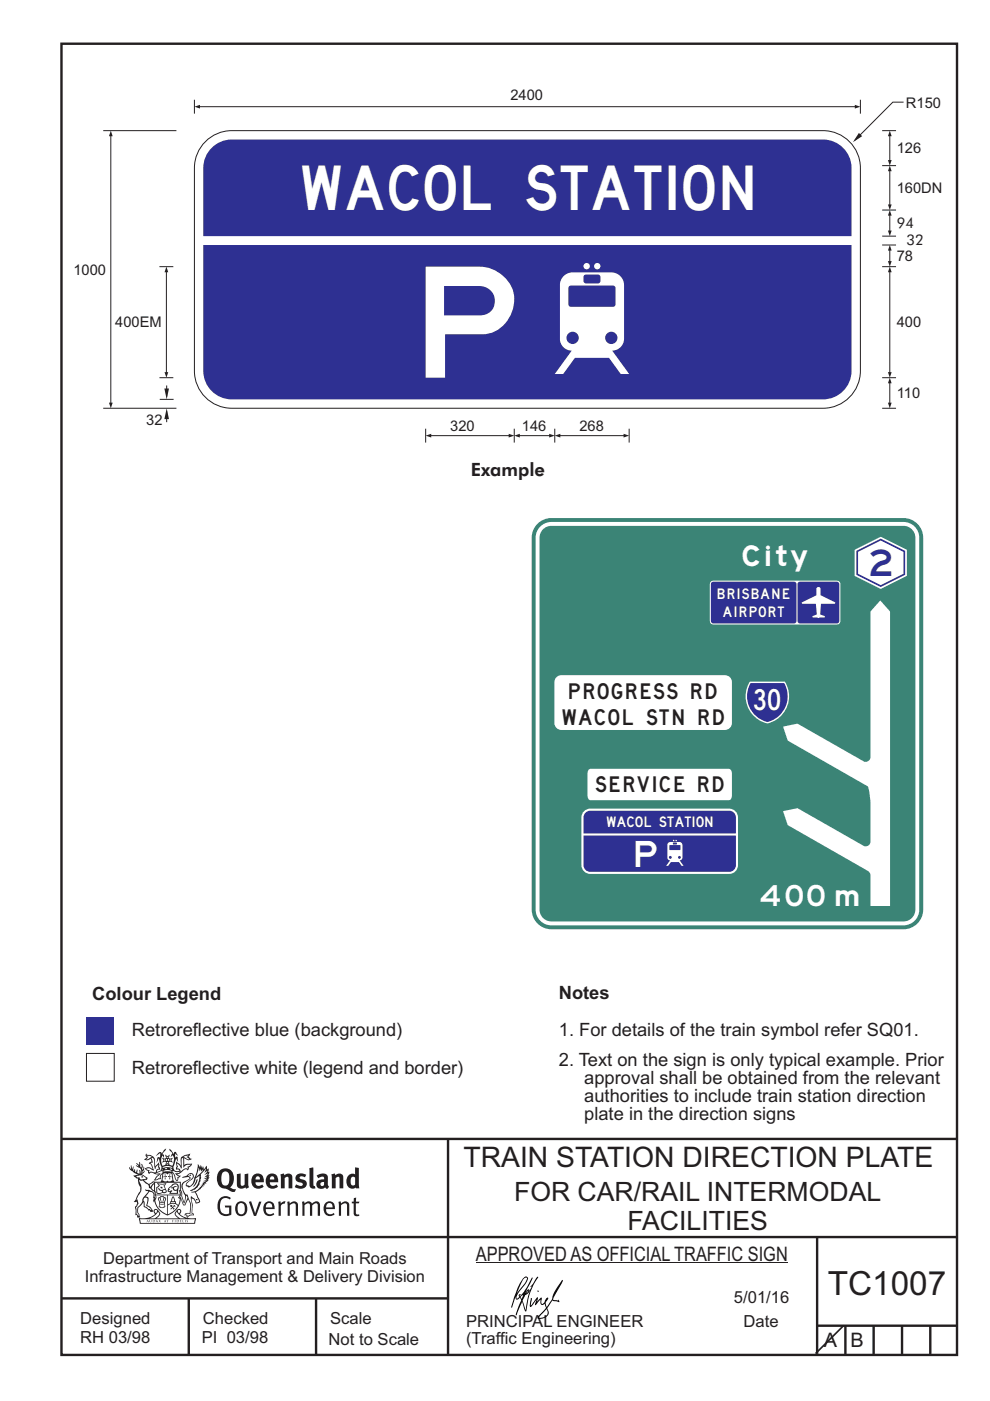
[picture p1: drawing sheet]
<svg xmlns="http://www.w3.org/2000/svg" width="210mm" height="297mm" viewBox="0 0 210 297" stroke-linecap="round" stroke-linejoin="round" font-family="sans-serif">
<g fill="none" stroke="#231f20" stroke-width=".51">
<path d="M13 9.3h190v278h-190zM13 241.5h190M95 241.5v45.8M13 275.3h82M13 262.3h190.1M40 275.3v12M67 275.3v12M173.3 262.2v24.8M173.3 281.1h29.6M179.3 281.1v6M185.3 281.1v6M191.3 281.1v6"/>
<path d="M197.3 281.1v6"/>
</g>
<g fill="#231f20">
<path d="M47.3 248.5a2.55 2.55 0 0 0 0 2.7l.3 .2a.81 .81 0 0 0 1-1v-.5a1.04 1.04 0 0 0-1.1-1.5zM46.6 248.2a1.82 1.82 0 0 1 2.1-.3 1.82 1.82 0 0 1 .9 1.9 2.29 2.29 0 0 1-.8 2l.7 .3h.6l-.3 .6a2.87 2.87 0 0 1-2-.7 2.12 2.12 0 0 1-1.6-3.1z" fill-rule="evenodd"/>
<path d="M50.2 248.9l.8-.1v2a.46 .46 0 0 0 .3 .6 .46 .46 0 0 0 .6-.3v-2.1l.8-.2v2.3l.1 .6-.5 .3-.3-.3a1.02 1.02 0 0 1-1.2 .3 1.02 1.02 0 0 1-.6-1.1z" fill-rule="evenodd"/>
<path d="M54.3 249.6l-.1 .5h.9a.49 .49 0 0 0-.2-.6 .49 .49 0 0 0-.6 .1zM53.7 249.2a1.34 1.34 0 0 1 1.6-.2 1.34 1.34 0 0 1 .7 1.5v.2h-1.8a.77 .77 0 0 0 .5 .8 .77 .77 0 0 0 .9-.4l.3 .5a1.59 1.59 0 0 1-2 .1 1.59 1.59 0 0 1-.5-2z" fill-rule="evenodd"/>
<path d="M57.4 249.6l-.2 .5h1a.49 .49 0 0 0-.2-.6 .49 .49 0 0 0-.6 .1zM56.7 249.2a1.34 1.34 0 0 1 1.7-.2 1.34 1.34 0 0 1 .6 1.5v.2h-1.8a.77 .77 0 0 0 .6 .8 .77 .77 0 0 0 .9-.4l.3 .5a1.59 1.59 0 0 1-2.1 .1 1.59 1.59 0 0 1-.5-2z" fill-rule="evenodd"/>
<path d="M59.5 249l.7-.2 .1 .4a.95 .95 0 0 1 1-.4 .95 .95 0 0 1 .7 .9v2.2h-.8v-2.2a.46 .46 0 0 0-.8 .1v2.1h-.8z" fill-rule="evenodd"/>
<path d="M62.9 249.2a1.75 1.75 0 0 1 2.1-.1l-.3 .5-.5-.2a.43 .43 0 0 0-.7 .3l.4 .3a1.04 1.04 0 0 1 1.2 1.1 1.04 1.04 0 0 1-1.3 .9l-1.3-.3 .3-.6 1 .3 .4-.3a.88 .88 0 0 0-1-.5l-.4-.3-.1-.3z" fill-rule="evenodd"/>
<path d="M65.6 247.7l.8-.2 .1 3.8 .3 .2 .1 .4a.88 .88 0 0 1-1 0 .88 .88 0 0 1-.3-1z" fill-rule="evenodd"/>
<path d="M68.1 250.7a.43 .43 0 0 0 0 .7 .43 .43 0 0 0 .6-.1v-.7zM67.2 249.2a1.7 1.7 0 0 1 2.3 .1v1.9l.3 .4-.4 .5-.4-.4a1.03 1.03 0 0 1-1.8-.1 1.03 1.03 0 0 1 .8-1.5l.8-.1-.1-.3a.8 .8 0 0 0-1.2 .1z" fill-rule="evenodd"/>
<path d="M70.3 249l.7-.2 .1 .4a.95 .95 0 0 1 1-.4 .95 .95 0 0 1 .7 .9v2.2h-.8v-2.2a.46 .46 0 0 0-.8 .1v2.1h-.8z" fill-rule="evenodd"/>
<path d="M74.7 249.5a1.48 1.48 0 0 0 0 1.8h.4l.2-.2v-1.4l-.3-.2zM75.3 247.5l.8 .1 .1 4.3h-.7v-.1a1.26 1.26 0 0 1-1.5 0 1.26 1.26 0 0 1-.5-1.3 1.29 1.29 0 0 1 .4-1.4 1.29 1.29 0 0 1 1.4-.1z" fill-rule="evenodd"/>
<path d="M46.8 254a1.72 1.72 0 0 1 2.2 0l-.3 .3a1.24 1.24 0 0 0-1.4-.2 1.24 1.24 0 0 0-.6 1.4 1.49 1.49 0 0 0 1.2 1.9l.7-.1v-1.3h-.8l-.1-.4h1.4v1.9a1.93 1.93 0 0 1-2.3 0 1.93 1.93 0 0 1-.6-2.2l.2-.8z" fill-rule="evenodd"/>
<path d="M50.7 255.2a1.65 1.65 0 0 0 .2 2.2 .99 .99 0 0 0 1-1.4 .78 .78 0 0 0-.4-.8 .78 .78 0 0 0-.8 0zM50.4 255a1.33 1.33 0 0 1 1.5-.1 1.33 1.33 0 0 1 .6 1.4 1.31 1.31 0 0 1-1.4 1.5 1.31 1.31 0 0 1-1.2-1.5v-.6z" fill-rule="evenodd"/>
<path d="M52.8 254.8l.5-.1 .8 2.6 .8-2.5h.5l-1.1 3h-.4z" fill-rule="evenodd"/>
<path d="M56.6 255.3l-.2 .7h1.3a.7 .7 0 0 0-.3-.8 .7 .7 0 0 0-.8 .1zM56.2 255.1a1.22 1.22 0 0 1 1.5-.2 1.22 1.22 0 0 1 .5 1.5h-1.8a.93 .93 0 0 0 .5 1 .93 .93 0 0 0 1.1-.2l.2 .3a1.43 1.43 0 0 1-1.8 .1 1.43 1.43 0 0 1-.5-1.7z" fill-rule="evenodd"/>
<path d="M59 254.8l.5-.1 .1 .5 .3-.4 .7-.1-.2 .5a.66 .66 0 0 0-.8 .7v1.9h-.5z" fill-rule="evenodd"/>
<path d="M60.9 254.8l.4-.1 .2 .5a.94 .94 0 0 1 .9-.5 .94 .94 0 0 1 .8 .8v2.3h-.5l-.1-2.6a.81 .81 0 0 0-1.1 .3v2.3h-.5z" fill-rule="evenodd"/>
<path d="M64 254.8l.5-.1 .1 .4 .4-.3a.78 .78 0 0 1 1.2 .4 .9 .9 0 0 1 .9-.5 .9 .9 0 0 1 .8 .8v2.3h-.5v-2.5a.67 .67 0 0 0-1.2 .3v2.2h-.5v-2.4l-.3-.3-.8 .4v2.3h-.5z" fill-rule="evenodd"/>
<path d="M69.4 255.3l-.2 .7h1.3a.7 .7 0 0 0-.3-.8 .7 .7 0 0 0-.8 .1zM69 255.1a1.22 1.22 0 0 1 1.5-.2 1.22 1.22 0 0 1 .5 1.5h-1.8a.93 .93 0 0 0 .5 1 .93 .93 0 0 0 1.1-.2l.2 .3a1.44 1.44 0 0 1-1.8 .1 1.44 1.44 0 0 1-.6-1.7z" fill-rule="evenodd"/>
<path d="M71.8 254.8l.4-.1 .1 .5a.94 .94 0 0 1 1-.5 .94 .94 0 0 1 .8 .8v2.3h-.5l-.1-2.6a.81 .81 0 0 0-1.2 .3v2.3h-.4z" fill-rule="evenodd"/>
<path d="M75.1 254l.5-.1-.1 .9h.7l-.1 .3h-.6v2.2l.1 .2 .6-.1v.3a.75 .75 0 0 1-1.2-.5v-2.1h-.4v-.3h.4z" fill-rule="evenodd"/>
<path d="M31.1 245l1.1 .3-.9 .5h-.3l.5-.5zM32.1 245.5h.2a2.44 2.44 0 0 1 .5 1.9l.1 .5 .7-1-.1 .6 .2 .3a.57 .57 0 0 0-.6 .7l-1-.1-.5 .2 .2-.5-.8-.3 .7-.1 .9 .5 .1-.1-.6-1.3-.2-.2 .5-.1zM31.1 244.5l-.2 .5 .2 .3-.6 .5a1.04 1.04 0 0 0 1.5-.2l.1 .7-.3 .1-.2 .4a.94 .94 0 0 1 .8 1.1l-.2-.1a1.16 1.16 0 0 0-1.5-.1l.3 .4 .4 .2 .1 .5 .2 .1 .1-.2a.94 .94 0 0 1 1.1 .2l.8 .1-1.1 1.2a1.13 1.13 0 0 0 1.1-.2l.5-.1-.1-.4 .4-.8a.83 .83 0 0 0-.6 1.1l-.3-.1-.6 .4 1-1.4-.5 .1-.5-.1 1.3-.5-.1-.1-.9 .4v-.4l.2-.1 .3 .1 .1-.3-.2-.4 .1-.6-.2-.4-.7 1v-.7a1.42 1.42 0 0 0-1.6-1.9z" fill-rule="evenodd"/>
<path d="M38.9 245.3l.4-.2 .7-.2-.5 .4 .7 .5h-.3zM38.6 245.6l.2-.1 .1 2a1.69 1.69 0 0 1 1.6-.6l-.8 .5 .1 .5a1.1 1.1 0 0 0-1.5 .6l-.1-.5-.2-.2h-.5l.3-.4-.3-.7a1.42 1.42 0 0 1 .9 1.1l.2-.1zM37.4 246.3l.1 1-.2 .3 .1 .4h.5l.2 .2a.96 .96 0 0 1-1.2-.1l-.1 .1a1.06 1.06 0 0 0 1.3 .2v.1a.72 .72 0 0 1-.9 .2l.3 .5 .5 .2-.4 .1v.7l-.3-.3-.4-1.1-.4-.4 .4 .8a1.54 1.54 0 0 0 .7 1.3l.2-.3a.58 .58 0 0 1 .5-.8l.1-.2-.3 .1-.5-.3 1-.5a.93 .93 0 0 1 1.1-.5v.1l.2-.1 .1-.5a.99 .99 0 0 0 .7-.8l-1.3 .1-.3 .2-.1-1.4 .9 .4 .9-.3h-.4l-.5-.4 .5-.7-.7 .2a1.46 1.46 0 0 0-1.3 2.1v.3l-.2-.4z" fill-rule="evenodd"/>
<path d="M35.9 249l.2 .1v.3l.3 .1h-.3l-.1 .6v-.6l-.4-.1h.4z" fill-rule="evenodd"/>
<path d="M34.9 249l.2 .1v.3h.3l-.3 .1-.1 .6v-.6h-.3l.3-.1z" fill-rule="evenodd"/>
<path d="M34.6 248.9a.57 .57 0 0 1 .9 .2 .57 .57 0 0 1 .9-.2l.2 1.4h-.2a.57 .57 0 0 1-.9 0 .69 .69 0 0 1-1 0zM34.5 248.2l-.2 2.1-.2 .4h2.9l-.2-.4-.3-2.1h-.2l.1 .2-.9-.1-.8 .1v-.2z" fill-rule="evenodd"/>
<path d="M34.5 252.5a.3 .3 0 0 0 .6 0 .3 .3 0 0 0-.6 0zM33.6 251l.3 .3-.3 .4a.79 .79 0 0 0 0 1.3l.8-.3-.1-.2a.55 .55 0 0 1-.7-.6l.1-.1 .2 .3 .3 .2 .8-.2-.3-.7 .3-.4-.7 .2zM33.3 250.8l1.2 .2 .8-.2-.4 .6 .5 1.2a.56 .56 0 0 1-.9 .3l-.1 .1a.73 .73 0 0 1-1 .1 .73 .73 0 0 1-.2-1v-.4l.5-.4z" fill-rule="evenodd"/>
<path d="M35.9 251.9l.7-.4a.58 .58 0 0 1 1-.1 .58 .58 0 0 1-.4 .9l-.3-.3a.43 .43 0 0 1 .6-.4 .57 .57 0 0 0-.8 .1h-.2l-.3 .1 .5 .2a.55 .55 0 0 0 .8 .4v.5h-1.3l.4-.4-.1-.2-.7 .2 .3-.3-.3-.1zM35.7 251.9l-.1 .2a.39 .39 0 0 0 .2 .6l.3-.1-.2 .5h1.9v-.8a.86 .86 0 0 0-.2-1.3 .86 .86 0 0 0-1.2 .4z" fill-rule="evenodd"/>
<path d="M36.3 254.9h.8v.2h-.8zM36.7 253.8l.2 .9h-.4zM36.7 253.6l-.3 .5-.1 .6h-.2v.4l-.6 .4 .1 .1a1.48 1.48 0 0 1 2.1 .1l.2-.1-.6-.5v-.4h-.2l-.1-.6z" fill-rule="evenodd"/>
<path d="M36.1 255.5h.4l.1 .4 .3-.2-.2-.2a.38 .38 0 0 1 .5 .5l-.2-.2-.3 .2 .4 .2-.3 .3-.2-.4-.3 .3-.2-.1 .4-.3-.1-.2-.1 .2z" fill-rule="evenodd"/>
<path d="M34.8 254.1h.2v.2l-.2 .6h-.2zM33.9 255.4h.9l.1 .2a.55 .55 0 0 1-.9 .3v-.1l-.2-.1zM33.7 254.1h.2l.2 .8h-.1zM33.9 255.1l.8-.1 .1 .2h-.8zM34.1 253.8h.5l-.1 1.1h-.2zM33.6 253.9l-.1 .3 .3 1.1a.48 .48 0 0 0-.1 .5 .48 .48 0 0 0 .5 .3h.6a.49 .49 0 0 0 .1-.8l.3-1.1-.1-.3a1.42 1.42 0 0 0-1.5 0z" fill-rule="evenodd"/>
<path d="M34 251.6l.4 .1 .1 .3-.3-.1z" fill-rule="evenodd"/>
<path d="M41.6 250.1l.3-.1-.2 .8-.6 .8h-.2l.5-.7z" fill-rule="evenodd"/>
<path d="M40 249.1l.3-.2 .5 .2a.88 .88 0 0 1-.5 1.1 1.22 1.22 0 0 0-.9 1.3l.5 .2a.72 .72 0 0 0 .9-.4l.6-.8 .1-.7 .8-.5v.2a2.85 2.85 0 0 1-2 2.9l.1 .1a2.13 2.13 0 0 0 1.9-1.5v-.3a2.01 2.01 0 0 0 .3-1.7l1.1-1.3-.4 1 .7-.5-.7 1 .8-.4-.8 .8 .7-.2-.9 .6 .9-.1-.9 .4h.8l-.9 .3 .3 .2h-.4l.2 .3h-.3l.1 .3h-.3l.1 .2h-.2a2.16 2.16 0 0 1-2 1.1l.1 .2 .4-.1a.76 .76 0 0 1 .7 .8l.5 1.2-.5 .1a1.45 1.45 0 0 0-1.2-1.2l.2 1.7-.1 1.9 .4 .2a1.07 1.07 0 0 0-1.2 .5v-.3l-.5-.2a.87 .87 0 0 1 1.1-.1v-.8a4.4 4.4 0 0 0-.6-3v-.3h-.2a2.16 2.16 0 0 1-.8-2.2l.3-.4 1.2-.7a.55 .55 0 0 0-.4-.8zM38.1 252.5a.76 .76 0 0 1 .3 1l.7 1.6 .4-1.6 .1 .1a.61 .61 0 0 1-.1 .9l-.3 .8-.2 .1-.6-1.6-.4 .1a1.18 1.18 0 0 0 .1-1.4zM42.1 247.6l.2 .7 .3-.5v.6l.4-.5a1.9 1.9 0 0 1-1.1 1.4l-.4 .3zM38.6 249.7l1.3-.2 .2 .1v.4l-.5 .2a1.26 1.26 0 0 0-.9 1.9l.2 .7a1.84 1.84 0 0 1 .2 2l-.5-1.3a.96 .96 0 0 0-.4-1.2l-.4 .2a.78 .78 0 0 1 0 1.3l.1 .3h.4l.4 1.1a.38 .38 0 0 0 .2 .4 .38 .38 0 0 0 .4-.1l.6-1.2a2.94 2.94 0 0 1 .4 2.5l-.1 .4h-.8l-.3 .3 .1 .3 .4-.1 .1 .4 .1 .1a1.02 1.02 0 0 1 1.3-.5v-.4l-.3-.1 .1-1.8-.3-1.3h.1a1.14 1.14 0 0 1 .8 1 .63 .63 0 0 0 .8-.2 .63 .63 0 0 0-.1-.9l-.7-1.3 1-.5 .1-.4h.3l-.1-.2h.4l-.1-.3h.3l-.1-.3 .5-.1-.2-.2 .6-.4 .1-.2h-.3l.4-.5h-.3l.3-.5-.3 .1 .3-.5v-.3l-.3 .1 .2-.6-.1-.2-.3 .3-.1-.9-.6 .9-.2-.8-.2 .5-.3-.7-.1 .6-.4-.8-.2 1.4-.6 1.8a1.81 1.81 0 0 1-1 1.5l-.6-.2a1.75 1.75 0 0 1 1.2-1.3 .75 .75 0 0 0 0-1.2 .75 .75 0 0 0-1.1 .4z" fill-rule="evenodd"/>
<path d="M41.5 254.2h.3l.2 .2-.4 .1z" fill-rule="evenodd"/>
<path d="M29.7 258.5h11.7l-.2 .8h-11.3zM31.7 258.3l.4-.2a2.48 2.48 0 0 0 1.4-1.2l.3 .5-.5 .6-.5 .3zM32.8 256.7l.3-.2 .2 .1-.2 .6zM37.5 256.9a2.65 2.65 0 0 0 1.9 1.4h-1.2l-.4-.3-.6-.6zM37.7 256.6l.2-.1 .3 .2-.2 .5zM29.5 258.3l.2 1.2h11.7l.2-1.1-.2-.1a4.1 4.1 0 0 1-3.3-.9l.3-.4-.1-.6a1.06 1.06 0 0 0-1.3 1l.2 .4 .7 .5h-4.7l.2-.2a.84 .84 0 0 0 .6-.7 .84 .84 0 0 0-.4-.8l-.3-.2h-.6l-.1 .6 .3 .4a4.2 4.2 0 0 1-3.4 .9z" fill-rule="evenodd"/>
<path d="M31.3 258.8l.1 .2h-.2zM31.3 258.6l-.3 .5 .4-.1 .2 .1z" fill-rule="evenodd"/>
<path d="M31.7 258.6h.2v.5a.25 .25 0 0 0 .2-.2 .25 .25 0 0 0 0-.2 .29 .29 0 0 1 0 .4 .29 .29 0 0 1-.4 0 .29 .29 0 0 1 0-.4z" fill-rule="evenodd"/>
<path d="M32.5 258.7a.22 .22 0 0 1 .3 .2 .22 .22 0 0 1-.3 .2zM32.4 258.6v.5a.33 .33 0 0 0 .4 0 .33 .33 0 0 0 0-.4 .33 .33 0 0 0-.4-.1z" fill-rule="evenodd"/>
<path d="M33.2 258.8l.1 .2h-.1zM33.3 258.6l-.3 .5 .3-.1 .2 .1z" fill-rule="evenodd"/>
<path d="M33.6 258.6h.2l.1 .2 .2-.2-.2 .3 .2 .2-.3-.2v.2h-.2l.2-.2z" fill-rule="evenodd"/>
<path d="M35 258.8l.1 .2h-.2zM35 258.6l-.3 .5 .4-.1 .2 .1z" fill-rule="evenodd"/>
<path d="M35.3 258.6h.5l-.2 .1 .1 .4h-.3l.1-.4z" fill-rule="evenodd"/>
<path d="M36.5 258.6h.4l-.2 .1v.2l.1-.1-.1 .1v.2h-.2z" fill-rule="evenodd"/>
<path d="M37 258.6h.2l.1 .5h-.3z" fill-rule="evenodd"/>
<path d="M37.6 258.7a.22 .22 0 0 1 .3 .2 .22 .22 0 0 1-.3 .2zM37.4 258.6v.5a.33 .33 0 0 0 .5 0 .33 .33 0 0 0 0-.4 .33 .33 0 0 0-.5-.1z" fill-rule="evenodd"/>
<path d="M38.2 258.6h.3l-.2 .1v.2l.2-.1-.2 .1v.2h.2h-.3z" fill-rule="evenodd"/>
<path d="M38.7 258.6h.2l-.1 .5h.2h-.3z" fill-rule="evenodd"/>
<path d="M39.2 258.6h.2v.5h-.2z" fill-rule="evenodd"/>
<path d="M39.6 258.7l.3-.1-.2 .1 .2 .3-.1 .1h-.2v-.1h.2z" fill-rule="evenodd"/>
<path d="M34.5 247.5a1.51 1.51 0 0 1 2.1 .2 2.67 2.67 0 0 0-2.1 0zM36 247.7l.5 .1v.3l-.4-.2zM34.9 247.7h.5l.1 .2h-.4zM34.4 247.9l.2 .2h-.3zM35.3 247l.2-.2 .3 .2zM35.2 245.7h.2v.4h-.2zM35.3 245.2l.2 .1 .2-.1-.1 .3h-.2zM35.4 246.4h.2l.1 .4-.2-.2-.2 .2zM35.6 245.7h.2v.4h-.2zM34.7 245.8h.3l.1 .3-.4 .1 .2-.2zM36 245.8h.3l-.2 .2 .2 .2-.3-.1zM33 245l1-.5-.1 1-.2-.2-.3 .2-.3 1 .5-.9 .3 .8a1.84 1.84 0 0 1 .2 1.8l.4 .1a2.48 2.48 0 0 1 2.2 0l.3-.2-.3-.7 .7-1.8 .4 .7-.2-1-.1-.1-.3 .3v-.9l.6 .4-.5-.8-.4 .1v.4l-.6-.9-.5-.3 .2 .5 .6 .5-.4 .8 .4-.4a2.06 2.06 0 0 1-.1 2.3l-.5-.2-.2-.6 .2-.1 .7 .2-.4-.5 .4-.5-.7 .2-.2-.2 .2-.7-.5 .3-.5-.3 .2 .7-.2 .2-.7-.2 .4 .5-.4 .5 .8-.2 .1 .1-.1 .6-.6 .2a2.02 2.02 0 0 1 0-2.2l.3 .5-.1-.7-.3-.1 .9-1.2-.5 .3-.5 .8-.2-.3a.8 .8 0 0 0-.8 .5z" fill-rule="evenodd"/>
<path d="M29.5 250.2l.3 .1a.61 .61 0 0 1 .9 .4l.2 .2a.8 .8 0 0 1 .7 1l.3 .1 .6 .5a1 1 0 0 1 .5 1.1l-.1 .6-.1-.4h-.1a.96 .96 0 0 0-.7-1.3l-.3-.2h-.6l-.2-.1-.1 .1 .1 .2h.6l-1.1 1.4-.3 .9-.4 .7a1.33 1.33 0 0 0-.5 1.8l.2 .5a1.26 1.26 0 0 1-.5-1.5l-.1-.3a1.56 1.56 0 0 0 .4-1.7l-.3 .2 .2-.6a3.2 3.2 0 0 0 .7-2.9zM30.7 254h.4a2.06 2.06 0 0 1-.1 1.6l.8 .5 .3 .4-.6-.1-.8-.6v-.9a.51 .51 0 0 1 0-.9zM28.9 249.4a1.52 1.52 0 0 1 2.1 .5l-1 .2-.3-.1-.1-.5-.5 .1zM27.8 247l.1 .9-.4-.4h-.1a3.1 3.1 0 0 0 2 1.6l-1.1 .1 .6 .6 .4 .1 .1 1.1a1.84 1.84 0 0 1-.3 2.5l-.4 .9-.3 .4 .2 .1 .4-.1 .1 .4-.2 .5-.3 .2 .1 1.7 .2-.1 .3 .6h.2h.4l-.2-.5a1.3 1.3 0 0 1-.1-1.7l.9-1 .2 1 .5 .3 .5 .5 .1-.1 .2 .3h.5a1.85 1.85 0 0 0-1.2-1.4l.1-.3a1.39 1.39 0 0 0 0-1.4l-.4-.1 .4-.6a.66 .66 0 0 1 .9-.3 .66 .66 0 0 1 .3 .9v.4l.1-.1v.1l-.1 .4 .2 .5 .1-.3a2.24 2.24 0 0 0 .1-2.2 .73 .73 0 0 1-.7-.7 .73 .73 0 0 1 .6-.7v-.3a.94 .94 0 0 0-.9 .9 .48 .48 0 0 1-.1-.6 .48 .48 0 0 1 .5-.3l.5-.2a.51 .51 0 0 0-.8 .2l-.4 .2-1.1-.8h.6l.2-.5-1.2-.7 .5-.5v-.3l-.4 .4v-.2a.69 .69 0 0 0 .2-1.1v.5l-.2 .3v-1.1l-.2-.2 .1 .5-.2 .3-.4-1.3v.7l-.6-.4 .5 .7-.6-.2 .3 .3a1 1 0 0 1 .8 1.4l-.3-.8v.8l-.5-.1v-.8l-.2 .7-.2-.2-.1-.5-.2 .4-.1-.3v-.7l-.2 .6z" fill-rule="evenodd"/>
<path d="M29.9 249.5l.2-.2 .3 .3z" fill-rule="evenodd"/>
<path d="M32.7 250.6h5.7v2l-.3-.1v-1.7h-5.2v2.5h5.2v-.8l.1 .2-.1 1.1v-.4h-2.5v4.1a4.1 4.1 0 0 0 2.7-3.6l.1-.1a4 4 0 0 1-2.9 3.9 4.2 4.2 0 0 1-2.8-4.7l.1 1.2 .1-.1a3.8 3.8 0 0 0 2.5 3.4v-4.1h-2.5l-.2-.8z" fill-rule="evenodd"/>
<circle cx="40.3" cy="249.2" r=".17"/>
</g>
<path d="M100.9 267.8h66.2" fill="none" stroke="#231f20" stroke-width=".21"/>
<g fill="#000">
<path d="M111.9 273.7l.2-.1-.5 .6zM110.7 274.6l.3 .1-.3 .7-.3-.4zM111.2 271l.6-.1a9.3 9.3 0 0 1-2.1 3.2l-.1 .2 1.1-2.5zM110.9 271.1a14.7 14.7 0 0 0-2.1 4.9l-.4 1.1 .1 .2 .9-2.4a.42 .42 0 0 0 .1 .7 .42 .42 0 0 0 .6-.3l.2-.2 .3 .5-1.2 3.2h.2l1.1-2.8 .6 1.9 .3 .2 .1-.5a13.5 13.5 0 0 1 2.1-6.2l.4-.6-.2-.1-1.5 2.1 .3-.1a14.9 14.9 0 0 0-1.3 5.1l-.4-1.2a1.39 1.39 0 0 1 .2-1.8l.1-.2a.92 .92 0 0 0 .8-1.2 .75 .75 0 0 0-.7 .7l-.1 .2 1.5-3.4-.1-.1-.3 .8a10.5 10.5 0 0 1-2.2 3.2l.2-.4a.32 .32 0 0 0-.4 .1 .32 .32 0 0 0 0 .5l-.5 .3a3.2 3.2 0 0 1 1.2-2.2l.4-.6a2.49 2.49 0 0 0 .7-1.7l-.3-.2z" fill-rule="evenodd"/>
<path d="M114 273.6l.3 .3h-.2z" fill-rule="evenodd"/>
<path d="M115.9 277.5a1.15 1.15 0 0 1 .1 1.3 1.15 1.15 0 0 1-1.2 .6h-.5zM112.6 275.2l-.2 1.7 .2 .2 1.2-1.5-.3 1.1 1.2-1.2a.94 .94 0 0 0 .3 1.2l.5-.3 .3 .9-1.2 1.3a.98 .98 0 0 0-.5 1 1.9 1.9 0 0 0 2.3-1.3l-.1-.3a1.02 1.02 0 0 1 .3-1.4l.5-.9 1.6 .3-.3-.5v.3l-1.1-.2v-.3l2-3.5 .1-.3-.1-.1-1.8 2.7a6.6 6.6 0 0 1-1.5 3l-.1-.2a1.01 1.01 0 0 1 .3-1.4l.1-.3-.2-.1-.4 .4-.2 .6-.5 .4-.2-.4 .1-.9-.2-.1-.8 .9 .2-.9-.1-.1-1.4 1.8 .2-1.4v-.2z" fill-rule="evenodd"/>
</g>
<path d="M179 281l-6 6" fill="none" stroke="#231f20" stroke-width=".35"/>
<path d="M18.3 215.6h5.9v5.9h-5.9z" fill="#2e3092"/>
<g fill="#fff" stroke="#231f20" stroke-width=".21">
<path d="M18.3 223.3h5.9v5.9h-5.9z" fill-rule="evenodd"/>
<path d="M43.6 30a7.9 7.9 0 0 1 5.5-2.3h125.5a7.9 7.9 0 0 1 7.9 7.9v43a7.9 7.9 0 0 1-7.9 8h-125.5a7.9 7.9 0 0 1-7.9-8v-43a7.9 7.9 0 0 1 2.4-5.6z" fill-rule="evenodd"/>
</g>
<path d="M43.1 51.9h137.5v26.7a6 6 0 0 1-6 6.1h-125.5a6 6 0 0 1-6-6.1zM44.9 31.3a6 6 0 0 1 4.2-1.7h125.5a6 6 0 0 1 6 6v14.5h-137.5v-14.5a6 6 0 0 1 1.8-4.3z" fill-rule="evenodd" fill="#2e3092"/>
<path d="M41.2 21.2v2.9M42.3 22.6h139.2" fill="none" stroke="#231f20" stroke-width=".21"/>
<g fill="#231f20">
<path d="M41.2 22.6l1.2-.4v.8z"/>
<path d="M181.3 22.2l1.2 .4-1.2 .4z"/>
</g>
<path d="M191.7 21.7h-2.3l-8.1 8" fill="none" stroke="#231f20" stroke-width=".21"/>
<path d="M182.2 28.2l.7 .7-2 1.3z" fill="#231f20"/>
<path d="M187.1 35.1h2.9M187.1 27.7h2.9M187.1 56.5h2.9M187.1 51.9h2.9M187.1 50.1h2.9M187.1 44.5h2.9M35.4 87.2v2.3M187.1 86.6h2.9M187.1 80.1h2.9" fill="none" stroke="#231f20" stroke-width=".21"/>
<path d="M35.4 86.6l.4 2.3h-.9z" fill="#231f20"/>
<path d="M35.4 81.7v2.3" fill="none" stroke="#231f20" stroke-width=".21"/>
<path d="M34.9 82.4h.9l-.4 2.3z" fill="#231f20"/>
<path d="M182.5 21.2v2.9M33.8 56.5h3M188.7 57.6v21.5M33.8 80.1h3M33.9 84.7h2.9" fill="none" stroke="#231f20" stroke-width=".21"/>
<g fill="#231f20">
<path d="M188.7 56.5l.4 1.2h-.8z"/>
<path d="M188.3 78.9h.8l-.4 1.2z"/>
</g>
<path d="M35.3 57.6v21.5" fill="none" stroke="#231f20" stroke-width=".21"/>
<g fill="#231f20">
<path d="M35.3 56.5l.4 1.2h-.8z"/>
<path d="M34.9 78.9h.8l-.4 1.2z"/>
</g>
<path d="M23.5 28.7v56.8" fill="none" stroke="#231f20" stroke-width=".21"/>
<g fill="#231f20">
<path d="M23.5 27.7l.4 1.2h-.8z"/>
<path d="M23.1 85.4h.8l-.4 1.2z"/>
</g>
<path d="M188.7 81.1v4.4" fill="none" stroke="#231f20" stroke-width=".21"/>
<g fill="#231f20">
<path d="M188.7 80.1l.4 1.2h-.8z"/>
<path d="M188.3 85.4h.8l-.4 1.2z"/>
</g>
<path d="M188.7 53v2.5" fill="none" stroke="#231f20" stroke-width=".21"/>
<g fill="#231f20">
<path d="M188.7 51.9l.4 1.2h-.8z"/>
<path d="M188.3 55.4h.8l-.4 1.1z"/>
</g>
<path d="M188.7 45.6v3.4" fill="none" stroke="#231f20" stroke-width=".21"/>
<g fill="#231f20">
<path d="M188.7 44.5l.4 1.2h-.8z"/>
<path d="M188.3 48.9h.8l-.4 1.2z"/>
</g>
<path d="M188.7 36.1v7.4" fill="none" stroke="#231f20" stroke-width=".21"/>
<g fill="#231f20">
<path d="M188.7 35.1l.4 1.2h-.8z"/>
<path d="M188.3 43.4h.8l-.4 1.1z"/>
</g>
<path d="M188.7 28.7v5.4" fill="none" stroke="#231f20" stroke-width=".21"/>
<g fill="#231f20">
<path d="M188.7 27.7l.4 1.2h-.8z"/>
<path d="M188.3 33.9h.8l-.4 1.2z"/>
</g>
<path d="M21.9 27.7h15.5M21.9 86.6h15.5" fill="none" stroke="#231f20" stroke-width=".21"/>
<path d="M114.6 111.6a3.3 3.3 0 0 1 2.3-.9h74.7a3.3 3.3 0 0 1 3.4 3.3v78.9a3.3 3.3 0 0 1-3.4 3.3h-74.7a3.3 3.3 0 0 1-3.3-3.3v-78.9a3.3 3.3 0 0 1 1-2.4zM115 112.4a2.5 2.5 0 0 1 1.9-.9h74.7a2.51 2.51 0 0 1 2.5 2.5v78.9a2.51 2.51 0 0 1-2.5 2.5h-74.7a2.51 2.51 0 0 1-2.5-2.5v-78.9l.1-.6zM114.3 110.8a4.1 4.1 0 0 1 2.6-1h74.7a4.2 4.2 0 0 1 4.2 4.2v78.9a4.2 4.2 0 0 1-4.2 4.1h-74.7a4.2 4.2 0 0 1-4.1-4.1v-78.9a4.2 4.2 0 0 1 1.5-3.2z" fill-rule="evenodd" fill="#3b8476"/>
<g fill="#fff">
<path d="M117.9 143.7l.7-.5 .5-.1h34.6a1.48 1.48 0 0 1 1.5 1.5v8.7a1.47 1.47 0 0 1-1.5 1.5h-34.6a1.48 1.48 0 0 1-1.5-1.5v-8.7z" fill-rule="evenodd"/>
<path d="M125 163.1l29.6-.1a.9 .9 0 0 1 .6 1v4.6a.9 .9 0 0 1-.6 1.1h-29.4a.9 .9 0 0 1-.6-1.1v-4.6z" fill-rule="evenodd"/>
<path d="M186.7 127.3l2.1 2.3v62.5h-4.2v-6.6l-.2-.5-.4-.4-16.9-9.7-1-2.9 3.1-.7 14.2 8.1a1.05 1.05 0 0 0 1.2-.9v-8.3l-.3-2.6-.3-.9-16.9-9.7-1-3 3.1-.6 14.2 8.1a1.05 1.05 0 0 0 1.2-.9v-31z" fill-rule="evenodd"/>
<path d="M181.3 116.6l5.5-2.8 5.5 2.8v5.5l-5.5 2.8-5.5-2.8z" fill-rule="evenodd"/>
</g>
<path d="M181.6 116.8l5.2-2.6 5.2 2.6v5.1l-5.2 2.6-5.2-2.6z" fill-rule="evenodd" fill="#2e3092"/>
<g fill="#fff">
<path d="M182 117l4.8-2.4 4.8 2.4v4.7l-4.8 2.4-4.8-2.4z" fill-rule="evenodd"/>
<path d="M159 144.5h7.5a5.9 5.9 0 0 1-3.7 8.9 5.9 5.9 0 0 1-3.8-8.9z" fill-rule="evenodd"/>
</g>
<path d="M159.2 144.8h7.1a5.6 5.6 0 0 1-3.5 8.3 5.6 5.6 0 0 1-3.6-8.3z" fill-rule="evenodd" fill="#2e3092"/>
<path d="M150.8 123.3l.5-.2h26.2a.7 .7 0 0 1 .7 .7v7.9a.7 .7 0 0 1-.7 .7h-26.2a.7 .7 0 0 1-.7-.7v-7.9z" fill-rule="evenodd" fill="#fff"/>
<path d="M169.4 123.4l8.1-.1 .4 .3 .1 8.1-.2 .4-8.1 .1-.5-.3v-8.1zM151 123.4h17.7l.2 .4v8.1l-.5 .3-17.4-.1-.2-.4v-7.9z" fill-rule="evenodd" fill="#2e3092"/>
<path d="M170.1 127.7l3.1-1.5v-1.4a.44 .44 0 0 1 .4-.3 .44 .44 0 0 1 .4 .3v1.4l3.2 1.6-.2 .2h-2.9l-.1 2.3 .9 .3v.3l-1.3 .1-1.3-.1 .1-.3 .8-.3-.1-2.3h-2.9z" fill-rule="evenodd" fill="#fff"/>
<path d="M91.3 92.4h16.8" fill="none" stroke="#231f20" stroke-width=".21"/>
<g fill="#231f20">
<path d="M90.3 92.4l1.2-.4v.8z"/>
<path d="M107.9 92l1.2 .4-1.2 .4z"/>
</g>
<path d="M110.1 92.4h6.5" fill="none" stroke="#231f20" stroke-width=".21"/>
<g fill="#231f20">
<path d="M109.1 92.4l1.2-.4v.8z"/>
<path d="M116.5 92l1.2 .4-1.2 .4z"/>
</g>
<path d="M118.7 92.4h13.7" fill="none" stroke="#231f20" stroke-width=".21"/>
<g fill="#231f20">
<path d="M117.7 92.4l1.1-.4v.8z"/>
<path d="M132.3 92l1.1 .4-1.1 .4z"/>
</g>
<path d="M90.3 90.9v2.9M109.1 90.9v2.9M117.7 90.9v2.9M133.4 90.9v2.9" fill="none" stroke="#231f20" stroke-width=".21"/>
<g fill="#fff">
<path d="M119.5 58.5l-.6 1.1-.2 .9v11.3a2.53 2.53 0 0 0 2.6 2.5l-3.6 5h1.8l2.4-3.4h7.3l2.5 3.4h1.7l-3.6-5a2.53 2.53 0 0 0 2.6-2.5v-11.3a2.71 2.71 0 0 0-2.7-2.7h-8.2l-.9 .1zM120.1 71.6a1.35 1.35 0 0 0 2.7 0 1.35 1.35 0 0 0-2.7 0zM128.4 71.6a1.31 1.31 0 0 0 2.6 0 1.31 1.31 0 0 0-2.6 0zM120.7 60.7l.4-.2 9.1 .1 .4 .5-.1 3.6-.5 .4-9.1-.1-.3-.5v-3.4zM123.9 58.4l-.1 .3v.9l.3 .5h2.7l.5-.3 .1-1.1-.4-.5h-2.7z" fill-rule="evenodd"/>
<path d="M123.9 172l.8-.5 .5-.1h29.5a1.86 1.86 0 0 1 1.8 1.9v10.1a1.86 1.86 0 0 1-1.8 1.9h-29.5a1.86 1.86 0 0 1-1.9-1.9v-10.1l.1-.5z" fill-rule="evenodd"/>
<circle cx="124.4" cy="56.4" r=".68"/>
<circle cx="126.7" cy="56.4" r=".68"/>
</g>
<path d="M123.8 177.2h32.3v6.2a1.42 1.42 0 0 1-1.4 1.4h-29.5a1.42 1.42 0 0 1-1.4-1.4zM124 172.5l.7-.5 .5-.1h29.5a1.42 1.42 0 0 1 1.4 1.4v3.4h-32.3v-3.4z" fill-rule="evenodd" fill="#2e3092"/>
<g fill="#fff">
<path d="M141.7 178.7l-.2 .5v2.6l.2 .4 .4 .2-.8 1.2h.4l.6-.8h1.7l.6 .8h.4l-.8-1.2 .2-.1 .3-.3v-3.2l-.6-.3h-1.9zM141.9 181.8a.31 .31 0 0 0 .6 0 .31 .31 0 0 0-.6 0zM143.8 181.8a.31 .31 0 0 0 .6 0 .31 .31 0 0 0-.6 0zM142 179.2h2.2l.1 1h-2.3zM142.8 178.7v.4l.8-.1-.1-.4z" fill-rule="evenodd"/>
<circle cx="142.9" cy="178.2" r=".16"/>
<circle cx="143.4" cy="178.2" r=".16"/>
</g>
<text font-size="23.5" fill="#fff" x="90.3" y="80.1">P</text>
<text font-size="9.4" fill="#fff" x="64.1" y="44.5">WACOL STATION</text>
<text font-size="7.1" fill="#231f20" x="175.6" y="274.5">TC1007</text>
<text font-size="6" fill="#231f20" x="98.3" y="247.4">TRAIN STATION DIRECTION PLATE</text>
<g font-size="5.6" fill="#231f20">
<text x="109" y="254.6">FOR CAR/RAIL INTERMODAL</text>
<text x="133.1" y="260.9">FACILITIES</text>
</g>
<text font-size="5.5" fill="#2e3092" x="184.6" y="122.1">2</text>
<text font-size="5.5" fill="#fff" x="134.9" y="183.8">P</text>
<g font-size="4.4" fill="#fff">
<text x="157.5" y="119.9">City</text>
<text x="160" y="150.5">30</text>
<text x="161.4" y="192">400</text>
</g>
<g font-size="4.2" fill="#231f20">
<text x="100.9" y="267.3">APPROVED AS OFFICIAL TRAFFIC SIGN</text>
<text x="174.7" y="285.6">A</text>
<text x="180.4" y="285.6">B</text>
</g>
<g font-size="3.9" fill="#231f20">
<text x="99.8" y="101">Example</text>
<text x="19.6" y="212">Colour Legend</text>
<text x="118.5" y="211.9">Notes</text>
<text x="28" y="219.6">Retroreflective blue (background)</text>
<text x="118.5" y="219.6">1. For details of the train symbol refer SQ01.</text>
<text x="28" y="227.8">Retroreflective white (legend and border)</text>
<text x="118.5" y="226">2. Text on the sign is only typical example. Prior</text>
<text x="123.9" y="229.8">approval shall be obtained from the relevant</text>
<text x="123.9" y="233.6">authorities to include train station direction</text>
<text x="123.9" y="237.4">plate in the direction signs</text>
</g>
<g font-size="3.5" fill="#231f20">
<text x="21.9" y="268">Department of Transport and Main Roads</text>
<text x="18" y="271.9">Infrastructure Management &amp; Delivery Division</text>
<text x="17" y="280.7">Designed</text>
<text x="43" y="280.7">Checked</text>
<text x="70" y="280.7">Scale</text>
<text x="98.8" y="281.4">PRINCIPAL ENGINEER</text>
<text x="155.7" y="276.2">5/01/16</text>
<text x="157.7" y="281.3">Date</text>
<text x="17" y="284.8">RH 03/98</text>
<text x="42.8" y="284.8">PI 03/98</text>
<text x="69.7" y="285.2">Not to Scale</text>
<text x="98.8" y="284.9">(Traffic Engineering)</text>
</g>
<g font-size="3.3" fill="#231f20">
<text x="120.8" y="148.3">PROGRESS RD</text>
<text x="119.3" y="153.7">WACOL STN RD</text>
<text x="126.4" y="168">SERVICE RD</text>
</g>
<text font-size="3.3" fill="#fff" x="177.4" y="192">m</text>
<g font-size="3.1" fill="#231f20">
<text x="108.3" y="21.2">2400</text>
<text x="192.2" y="22.8">R150</text>
<text x="190.2" y="32.5">126</text>
<text x="190.2" y="41">160DN</text>
<text x="190.2" y="48.4">94</text>
<text x="192.3" y="52">32</text>
<text x="15.6" y="58.2">1000</text>
<text x="190.2" y="55.3">78</text>
<text x="24.4" y="69.4">400EM</text>
<text x="190.2" y="69.4">400</text>
<text x="190.2" y="84.4">110</text>
<text x="31" y="90">32</text>
<text x="95.5" y="91.3">320</text>
<text x="110.7" y="91.3">146</text>
<text x="122.9" y="91.3">268</text>
</g>
<g font-size="2.2" fill="#fff">
<text x="152.3" y="127">BRISBANE</text>
<text x="153.4" y="130.7">AIRPORT</text>
<text x="128.7" y="175.4">WACOL STATION</text>
</g>
</svg>
